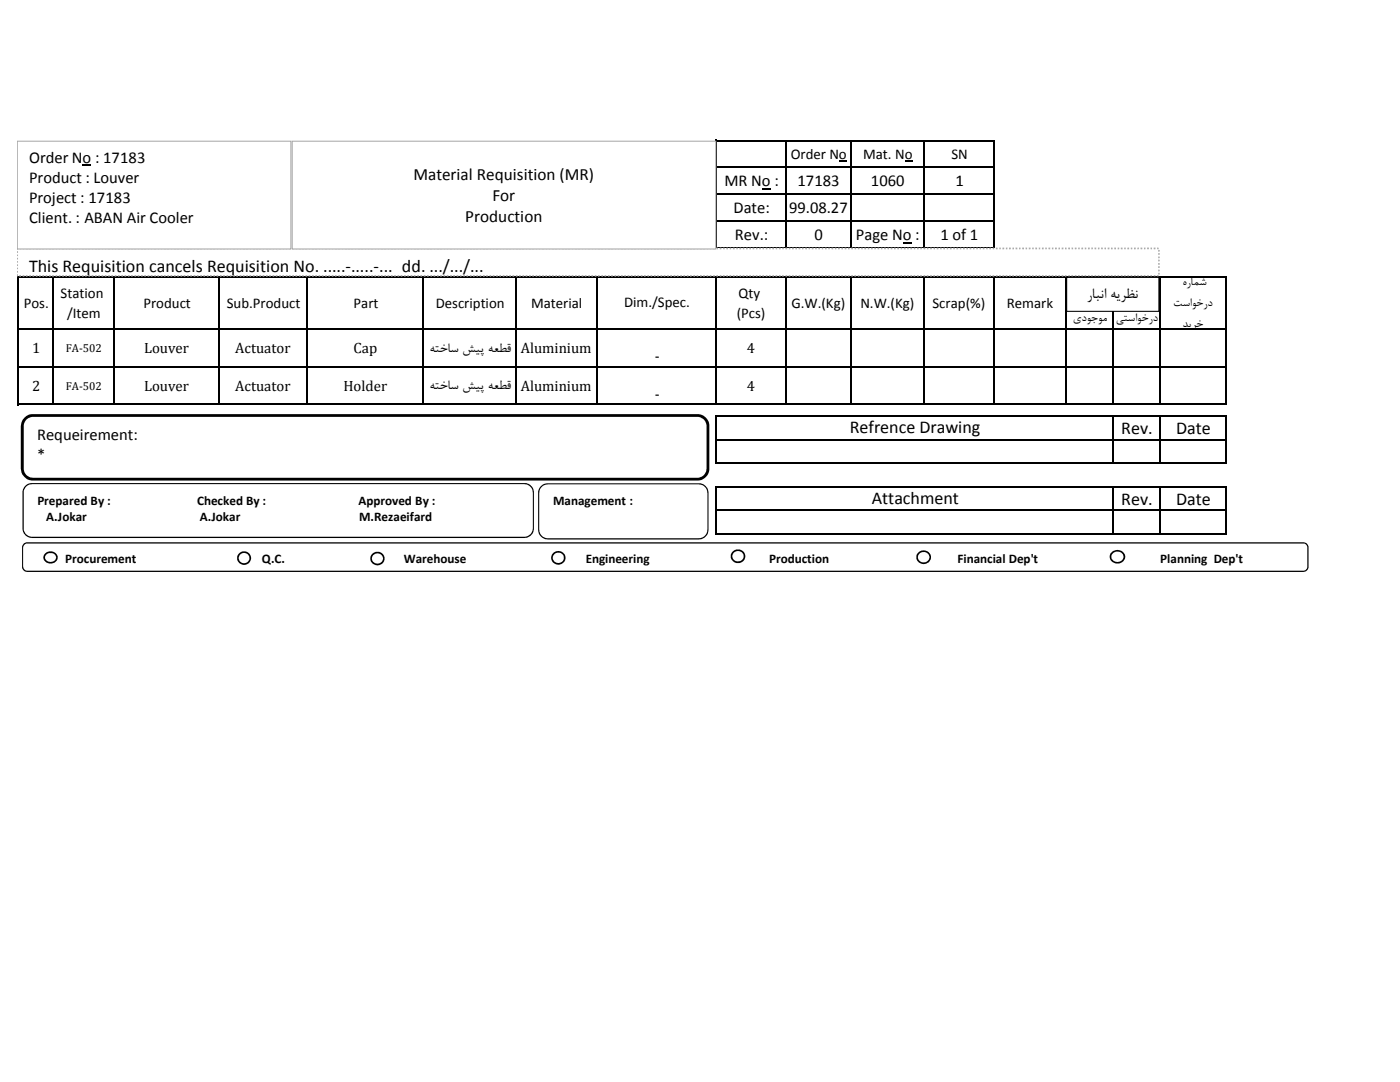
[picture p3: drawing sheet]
<svg xmlns="http://www.w3.org/2000/svg" width="279mm" height="216mm" viewBox="0 0 279 216" stroke-linecap="round" stroke-linejoin="round" font-family="sans-serif">
<path d="M152.1 37.6h1.7v.2h-1.7zM167.4 32.1h1.6v.2h-1.6zM180.6 32.1h1.5v.2h-1.5zM180.2 48.3h1.7v.3h-1.7z" fill="#000"/>
<g fill="none" stroke="#000" stroke-width=".3">
<path d="M143 27.9v21.8M143.1 28h55.4M143.1 33.4h55.4M143.1 38.8h55.4M156.8 28.2v21.5M169.8 28.2v21.5M184.3 28.2v21.5M198.4 28.2v52.7M3.6 55v25.9M3.7 55.2h241.1M10.6 55.3v25.6M22.8 55.3v25.6"/>
<path d="M43.6 55.3v25.6M61.3 55.3v25.6M84.5 55.3v25.6M102.9 55.3v25.6M119.1 55.3v25.6M143 55.3v25.6M143.1 44.2h55.4M143.1 49.6h55.4M156.8 55.3v25.6M169.8 55.3v25.6M184.3 55.3v25.6M212.7 55.3v25.6"/>
<path d="M222.1 55.3v25.6M231.4 55.3v25.6M244.7 55.3v25.6M3.7 65.7h241.1M3.7 73.2h241.1M3.7 80.7h241.1M143 82.9v9.7M143 97v9.7M143.1 83h101.7M143.1 87.7h101.7M143.1 92.4h101.7M143.1 97.1h101.7"/>
<path d="M222.1 83.2v9.4M222.1 97.3v9.4M231.4 83.2v9.4M231.4 97.3v9.4M244.7 83.2v9.4M244.7 97.3v9.4M143.1 101.8h101.7M143.1 106.5h101.7"/>
</g>
<path d="M3.4 49.6h227.9v5.4h-227.9z" fill="#fff"/>
<path d="M3.4 54.7h.2v.3h-.2zM3.4 54.1h.2v.3h-.2zM3.4 53.4h.2v.3h-.2zM3.4 52.7h.2v.4h-.2zM3.4 52.1h.2v.3h-.2zM3.4 51.4h.2v.4h-.2zM3.4 50.8h.2v.3h-.2zM3.4 50.1h.2v.4h-.2zM3.4 49.4h.2v.3h-.2l.2-.1v.2h-.2zM3.9 49.4h.3v.3h-.3zM4.5 49.4h.4v.3h-.4zM5.2 49.4h.3v.3h-.3zM5.8 49.4h.4v.3h-.4zM6.5 49.4h.3v.3h-.3zM7.2 49.4h.3v.3h-.3zM7.8 49.4h.3v.3h-.3zM8.5 49.4h.3v.3h-.3zM9.1 49.4h.3v.3h-.3zM9.8 49.4h.3v.3h-.3zM10.5 49.4h.3v.3h-.3zM11.1 49.4h.3v.3h-.3zM11.8 49.4h.3v.3h-.3zM12.4 49.4h.3v.3h-.3zM13.1 49.4h.3v.3h-.3zM13.7 49.4h.4v.3h-.4zM14.4 49.4h.3v.3h-.3zM15 49.4h.4v.3h-.4zM15.7 49.4h.3v.3h-.3zM16.3 49.4h.4v.3h-.4zM17 49.4h.3v.3h-.3zM17.7 49.4h.3v.3h-.3zM18.3 49.4h.3v.3h-.3zM19 49.4h.3v.3h-.3zM19.6 49.4h.3v.3h-.3zM20.3 49.4h.3v.3h-.3zM21 49.4h.3v.3h-.3zM21.6 49.4h.3v.3h-.3zM22.3 49.4h.3v.3h-.3zM22.9 49.4h.3v.3h-.3zM23.6 49.4h.3v.3h-.3zM24.2 49.4h.4v.3h-.4zM24.9 49.4h.3v.3h-.3zM25.5 49.4h.4v.3h-.4zM26.2 49.4h.3v.3h-.3zM26.8 49.4h.4v.3h-.4zM27.5 49.4h.3v.3h-.3zM28.2 49.4h.3v.3h-.3zM28.8 49.4h.3v.3h-.3zM29.5 49.4h.3v.3h-.3zM30.1 49.4h.3v.3h-.3zM30.8 49.4h.3v.3h-.3zM31.5 49.4h.3v.3h-.3zM32.1 49.4h.3v.3h-.3zM32.8 49.4h.3v.3h-.3zM33.4 49.4h.3v.3h-.3zM34.1 49.4h.3v.3h-.3zM34.7 49.4h.4v.3h-.4zM35.4 49.4h.3v.3h-.3zM36 49.4h.4v.3h-.4zM36.7 49.4h.3v.3h-.3zM37.3 49.4h.4v.3h-.4zM38 49.4h.3v.3h-.3zM38.7 49.4h.3v.3h-.3zM39.3 49.4h.3v.3h-.3zM40 49.4h.3v.3h-.3zM40.6 49.4h.3v.3h-.3zM41.3 49.4h.3v.3h-.3zM42 49.4h.2v.3h-.2zM42.6 49.4h.3v.3h-.3zM43.3 49.4h.3v.3h-.3zM43.9 49.4h.3v.3h-.3zM44.6 49.4h.3v.3h-.3zM45.2 49.4h.4v.3h-.4zM45.9 49.4h.3v.3h-.3zM46.5 49.4h.4v.3h-.4zM47.2 49.4h.3v.3h-.3zM47.8 49.4h.4v.3h-.4zM48.5 49.4h.3v.3h-.3zM49.1 49.4h.4v.3h-.4zM49.8 49.4h.3v.3h-.3zM50.5 49.4h.3v.3h-.3zM51.1 49.4h.3v.3h-.3zM51.8 49.4h.3v.3h-.3zM52.5 49.4h.2v.3h-.2zM53.1 49.4h.3v.3h-.3zM53.8 49.4h.3v.3h-.3zM54.4 49.4h.3v.3h-.3zM55.1 49.4h.3v.3h-.3zM55.7 49.4h.3v.3h-.3zM56.4 49.4h.3v.3h-.3zM57 49.4h.4v.3h-.4zM57.7 49.4h.3v.3h-.3zM58.3 49.4h.4v.3h-.4zM59 49.4h.3v.3h-.3zM59.6 49.4h.4v.3h-.4zM60.3 49.4h.3v.3h-.3zM61 49.4h.3v.3h-.3zM61.6 49.4h.3v.3h-.3zM62.3 49.4h.3v.3h-.3zM62.9 49.4h.3v.3h-.3zM63.6 49.4h.3v.3h-.3zM64.3 49.4h.3v.3h-.3zM64.9 49.4h.3v.3h-.3zM65.6 49.4h.3v.3h-.3zM66.2 49.4h.3v.3h-.3zM66.9 49.4h.3v.3h-.3zM67.5 49.4h.4v.3h-.4zM68.2 49.4h.3v.3h-.3zM68.8 49.4h.4v.3h-.4zM69.5 49.4h.3v.3h-.3zM70.1 49.4h.4v.3h-.4zM70.8 49.4h.3v.3h-.3zM71.5 49.4h.3v.3h-.3zM72.1 49.4h.3v.3h-.3zM72.8 49.4h.3v.3h-.3zM73.4 49.4h.3v.3h-.3zM74.1 49.4h.3v.3h-.3zM74.8 49.4h.3v.3h-.3zM75.4 49.4h.3v.3h-.3zM76.1 49.4h.3v.3h-.3zM76.7 49.4h.3v.3h-.3zM77.4 49.4h.3v.3h-.3zM78 49.4h.4v.3h-.4zM78.7 49.4h.3v.3h-.3zM79.3 49.4h.4v.3h-.4zM80 49.4h.3v.3h-.3zM80.6 49.4h.4v.3h-.4zM81.3 49.4h.3v.3h-.3zM82 49.4h.3v.3h-.3zM82.6 49.4h.3v.3h-.3zM83.3 49.4h.3v.3h-.3zM83.9 49.4h.3v.3h-.3zM84.6 49.4h.3v.3h-.3zM85.3 49.4h.3v.3h-.3zM85.9 49.4h.3v.3h-.3zM86.6 49.4h.3v.3h-.3zM87.2 49.4h.3v.3h-.3zM87.9 49.4h.3v.3h-.3zM88.5 49.4h.4v.3h-.4zM89.2 49.4h.3v.3h-.3zM89.8 49.4h.4v.3h-.4zM90.5 49.4h.3v.3h-.3zM91.1 49.4h.4v.3h-.4zM91.8 49.4h.3v.3h-.3zM92.5 49.4h.3v.3h-.3zM93.1 49.4h.3v.3h-.3zM93.8 49.4h.3v.3h-.3zM94.4 49.4h.3v.3h-.3zM95.1 49.4h.3v.3h-.3zM95.8 49.4h.3v.3h-.3zM96.4 49.4h.3v.3h-.3zM97.1 49.4h.3v.3h-.3zM97.7 49.4h.3v.3h-.3zM98.4 49.4h.3v.3h-.3zM99 49.4h.4v.3h-.4zM99.7 49.4h.3v.3h-.3zM100.3 49.4h.4v.3h-.4zM101 49.4h.3v.3h-.3zM101.6 49.4h.4v.3h-.4zM102.3 49.4h.3v.3h-.3zM103 49.4h.3v.3h-.3zM103.6 49.4h.3v.3h-.3zM104.3 49.4h.3v.3h-.3zM104.9 49.4h.3v.3h-.3zM105.6 49.4h.3v.3h-.3zM106.3 49.4h.3v.3h-.3zM106.9 49.4h.3v.3h-.3zM107.6 49.4h.3v.3h-.3zM108.2 49.4h.3v.3h-.3zM108.9 49.4h.3v.3h-.3zM109.5 49.4h.4v.3h-.4zM110.2 49.4h.3v.3h-.3zM110.8 49.4h.4v.3h-.4zM111.5 49.4h.3v.3h-.3zM112.1 49.4h.4v.3h-.4zM112.8 49.4h.3v.3h-.3zM113.5 49.4h.3v.3h-.3zM114.1 49.4h.3v.3h-.3zM114.8 49.4h.3v.3h-.3zM115.4 49.4h.3v.3h-.3zM116.1 49.4h.3v.3h-.3zM116.8 49.4h.3v.3h-.3zM117.4 49.4h.3v.3h-.3zM118.1 49.4h.3v.3h-.3zM118.7 49.4h.3v.3h-.3zM119.4 49.4h.3v.3h-.3zM120 49.4h.4v.3h-.4zM120.7 49.4h.3v.3h-.3zM121.3 49.4h.4v.3h-.4zM122 49.4h.3v.3h-.3zM122.6 49.4h.4v.3h-.4zM123.3 49.4h.3v.3h-.3zM124 49.4h.3v.3h-.3zM124.6 49.4h.3v.3h-.3zM125.3 49.4h.3v.3h-.3zM125.9 49.4h.3v.3h-.3zM126.6 49.4h.3v.3h-.3zM127.3 49.4h.3v.3h-.3zM127.9 49.4h.3v.3h-.3zM128.6 49.4h.3v.3h-.3zM129.2 49.4h.3v.3h-.3zM129.9 49.4h.3v.3h-.3zM130.5 49.4h.4v.3h-.4zM131.2 49.4h.3v.3h-.3zM131.8 49.4h.4v.3h-.4zM132.5 49.4h.3v.3h-.3zM133.1 49.4h.4v.3h-.4zM133.8 49.4h.3v.3h-.3zM134.5 49.4h.3v.3h-.3zM135.1 49.4h.3v.3h-.3zM135.8 49.4h.3v.3h-.3zM136.4 49.4h.3v.3h-.3zM137.1 49.4h.3v.3h-.3zM137.8 49.4h.2v.3h-.2zM138.4 49.4h.3v.3h-.3zM139.1 49.4h.3v.3h-.3zM139.7 49.4h.3v.3h-.3zM140.4 49.4h.3v.3h-.3zM141 49.4h.4v.3h-.4zM141.7 49.4h.3v.3h-.3zM142.3 49.4h.4v.3h-.4zM143 49.4h.3v.3h-.3zM143.6 49.4h.4v.3h-.4zM144.3 49.4h.3v.3h-.3zM144.9 49.4h.4v.3h-.4zM145.6 49.4h.3v.3h-.3zM146.3 49.4h.3v.3h-.3zM146.9 49.4h.3v.3h-.3zM147.6 49.4h.3v.3h-.3zM148.3 49.4h.2v.3h-.2zM148.9 49.4h.3v.3h-.3zM149.6 49.4h.3v.3h-.3zM150.2 49.4h.3v.3h-.3zM150.9 49.4h.3v.3h-.3zM151.5 49.4h.3v.3h-.3zM152.2 49.4h.3v.3h-.3zM152.8 49.4h.4v.3h-.4zM153.5 49.4h.3v.3h-.3zM154.1 49.4h.4v.3h-.4zM154.8 49.4h.3v.3h-.3zM155.4 49.4h.4v.3h-.4zM156.1 49.4h.3v.3h-.3zM156.8 49.4h.3v.3h-.3zM157.4 49.4h.3v.3h-.3zM158.1 49.4h.3v.3h-.3zM158.7 49.4h.3v.3h-.3zM159.4 49.4h.3v.3h-.3zM160.1 49.4h.3v.3h-.3zM160.7 49.4h.3v.3h-.3zM161.4 49.4h.3v.3h-.3zM162 49.4h.3v.3h-.3zM162.7 49.4h.3v.3h-.3zM163.3 49.4h.4v.3h-.4zM164 49.4h.3v.3h-.3zM164.6 49.4h.4v.3h-.4zM165.3 49.4h.3v.3h-.3zM165.9 49.4h.4v.3h-.4zM166.6 49.4h.3v.3h-.3zM167.3 49.4h.3v.3h-.3zM167.9 49.4h.3v.3h-.3zM168.6 49.4h.3v.3h-.3zM169.2 49.4h.3v.3h-.3zM169.9 49.4h.3v.3h-.3zM170.6 49.4h.3v.3h-.3zM171.2 49.4h.3v.3h-.3zM171.9 49.4h.3v.3h-.3zM172.5 49.4h.3v.3h-.3zM173.2 49.4h.3v.3h-.3zM173.8 49.4h.4v.3h-.4zM174.5 49.4h.3v.3h-.3zM175.1 49.4h.4v.3h-.4zM175.8 49.4h.3v.3h-.3zM176.4 49.4h.4v.3h-.4zM177.1 49.4h.3v.3h-.3zM177.8 49.4h.3v.3h-.3zM178.4 49.4h.3v.3h-.3zM179.1 49.4h.3v.3h-.3zM179.7 49.4h.3v.3h-.3zM180.4 49.4h.3v.3h-.3zM181.1 49.4h.3v.3h-.3zM181.7 49.4h.3v.3h-.3zM182.4 49.4h.3v.3h-.3zM183 49.4h.3v.3h-.3zM183.7 49.4h.3v.3h-.3zM184.3 49.4h.4v.3h-.4zM185 49.4h.3v.3h-.3zM185.6 49.4h.4v.3h-.4zM186.3 49.4h.3v.3h-.3zM186.9 49.4h.4v.3h-.4zM187.6 49.4h.3v.3h-.3zM188.3 49.4h.3v.3h-.3zM188.9 49.4h.3v.3h-.3zM189.6 49.4h.3v.3h-.3zM190.2 49.4h.3v.3h-.3zM190.9 49.4h.3v.3h-.3zM191.6 49.4h.3v.3h-.3zM192.2 49.4h.3v.3h-.3zM192.9 49.4h.3v.3h-.3zM193.5 49.4h.3v.3h-.3zM194.2 49.4h.3v.3h-.3zM194.8 49.4h.4v.3h-.4zM195.5 49.4h.3v.3h-.3zM196.1 49.4h.4v.3h-.4zM196.8 49.4h.3v.3h-.3zM197.4 49.4h.4v.3h-.4zM198.1 49.4h.3v.3h-.3zM198.8 49.4h.3v.3h-.3zM199.4 49.4h.3v.3h-.3zM200.1 49.4h.3v.3h-.3zM200.7 49.4h.3v.3h-.3zM201.4 49.4h.3v.3h-.3zM202.1 49.4h.3v.3h-.3zM202.7 49.4h.3v.3h-.3zM203.4 49.4h.3v.3h-.3zM204 49.4h.3v.3h-.3zM204.7 49.4h.3v.3h-.3zM205.3 49.4h.4v.3h-.4zM206 49.4h.3v.3h-.3zM206.6 49.4h.4v.3h-.4zM207.3 49.4h.3v.3h-.3zM207.9 49.4h.4v.3h-.4zM208.6 49.4h.3v.3h-.3zM209.3 49.4h.3v.3h-.3zM209.9 49.4h.3v.3h-.3zM210.6 49.4h.3v.3h-.3zM211.2 49.4h.3v.3h-.3zM211.9 49.4h.3v.3h-.3zM212.6 49.4h.3v.3h-.3zM213.2 49.4h.3v.3h-.3zM213.9 49.4h.3v.3h-.3zM214.5 49.4h.3v.3h-.3zM215.2 49.4h.3v.3h-.3zM215.8 49.4h.4v.3h-.4zM216.5 49.4h.3v.3h-.3zM217.1 49.4h.4v.3h-.4zM217.8 49.4h.3v.3h-.3zM218.4 49.4h.4v.3h-.4zM219.1 49.4h.3v.3h-.3zM219.8 49.4h.3v.3h-.3zM220.4 49.4h.3v.3h-.3zM221.1 49.4h.3v.3h-.3zM221.7 49.4h.3v.3h-.3zM222.4 49.4h.3v.3h-.3zM223.1 49.4h.3v.3h-.3zM223.7 49.4h.3v.3h-.3zM224.4 49.4h.3v.3h-.3zM225 49.4h.3v.3h-.3zM225.7 49.4h.3v.3h-.3zM226.3 49.4h.4v.3h-.4zM227 49.4h.3v.3h-.3zM227.6 49.4h.4v.3h-.4zM228.3 49.4h.3v.3h-.3zM228.9 49.4h.4v.3h-.4zM229.6 49.4h.3v.3h-.3zM230.3 49.4h.3v.3h-.3zM230.9 49.4h.3v.3h-.3zM231.1 49.9h.3v.3h-.3zM231.1 50.5h.3v.3h-.3zM231.1 51.2h.3v.3h-.3zM231.1 51.8h.3v.4h-.3zM231.1 52.5h.3v.3h-.3zM231.1 53.1h.3v.4h-.3zM231.1 53.8h.3v.3h-.3zM231.1 54.4h.3v.4h-.3zM230.9 54.9h.3v.3h-.3zM230.3 54.9h.3v.3h-.3zM229.6 54.9h.3v.3h-.3zM228.9 54.9h.4v.3h-.4zM228.3 54.9h.3v.3h-.3zM227.6 54.9h.4v.3h-.4zM226.9 54.9h.4v.3h-.4zM226.3 54.9h.4v.3h-.4zM225.6 54.9h.4v.3h-.4zM225 54.9h.3v.3h-.3zM224.3 54.9h.4v.3h-.4zM223.7 54.9h.3v.3h-.3zM223 54.9h.4v.3h-.4zM222.4 54.9h.3v.3h-.3zM221.7 54.9h.3v.3h-.3zM221.1 54.9h.3v.3h-.3zM220.4 54.9h.3v.3h-.3zM219.8 54.9h.3v.3h-.3zM219.1 54.9h.3v.3h-.3zM218.4 54.9h.4v.3h-.4zM217.8 54.9h.3v.3h-.3zM217.1 54.9h.4v.3h-.4zM216.5 54.9h.3v.3h-.3zM215.8 54.9h.4v.3h-.4zM215.1 54.9h.4v.3h-.4zM214.5 54.9h.3v.3h-.3zM213.8 54.9h.4v.3h-.4zM213.2 54.9h.3v.3h-.3zM212.5 54.9h.4v.3h-.4zM211.9 54.9h.3v.3h-.3zM211.2 54.9h.3v.3h-.3zM210.6 54.9h.3v.3h-.3zM209.9 54.9h.3v.3h-.3zM209.3 54.9h.3v.3h-.3zM208.6 54.9h.3v.3h-.3zM207.9 54.9h.4v.3h-.4zM207.3 54.9h.3v.3h-.3zM206.6 54.9h.4v.3h-.4zM206 54.9h.3v.3h-.3zM205.3 54.9h.4v.3h-.4zM204.6 54.9h.4v.3h-.4zM204 54.9h.3v.3h-.3zM203.3 54.9h.4v.3h-.4zM202.7 54.9h.3v.3h-.3zM202 54.9h.4v.3h-.4zM201.4 54.9h.3v.3h-.3zM200.7 54.9h.3v.3h-.3zM200.1 54.9h.3v.3h-.3zM199.4 54.9h.3v.3h-.3zM198.8 54.9h.3v.3h-.3zM198.1 54.9h.3v.3h-.3zM197.4 54.9h.4v.3h-.4zM196.8 54.9h.3v.3h-.3zM196.1 54.9h.4v.3h-.4zM195.5 54.9h.3v.3h-.3zM194.8 54.9h.4v.3h-.4zM194.1 54.9h.4v.3h-.4zM193.5 54.9h.3v.3h-.3zM192.8 54.9h.4v.3h-.4zM192.2 54.9h.3v.3h-.3zM191.5 54.9h.4v.3h-.4zM190.9 54.9h.3v.3h-.3zM190.2 54.9h.3v.3h-.3zM189.6 54.9h.3v.3h-.3zM188.9 54.9h.3v.3h-.3zM188.3 54.9h.3v.3h-.3zM187.6 54.9h.3v.3h-.3zM186.9 54.9h.4v.3h-.4zM186.3 54.9h.3v.3h-.3zM185.6 54.9h.4v.3h-.4zM185 54.9h.3v.3h-.3zM184.3 54.9h.4v.3h-.4zM183.6 54.9h.4v.3h-.4zM183 54.9h.3v.3h-.3zM182.3 54.9h.4v.3h-.4zM181.7 54.9h.3v.3h-.3zM181 54.9h.4v.3h-.4zM180.4 54.9h.3v.3h-.3zM179.7 54.9h.3v.3h-.3zM179.1 54.9h.3v.3h-.3zM178.4 54.9h.3v.3h-.3zM177.8 54.9h.3v.3h-.3zM177.1 54.9h.3v.3h-.3zM176.4 54.9h.4v.3h-.4zM175.8 54.9h.3v.3h-.3zM175.1 54.9h.4v.3h-.4zM174.5 54.9h.3v.3h-.3zM173.8 54.9h.4v.3h-.4zM173.1 54.9h.4v.3h-.4zM172.5 54.9h.3v.3h-.3zM171.8 54.9h.4v.3h-.4zM171.2 54.9h.3v.3h-.3zM170.5 54.9h.4v.3h-.4zM169.9 54.9h.3v.3h-.3zM169.2 54.9h.3v.3h-.3zM168.6 54.9h.3v.3h-.3zM167.9 54.9h.3v.3h-.3zM167.3 54.9h.3v.3h-.3zM166.6 54.9h.3v.3h-.3zM165.9 54.9h.4v.3h-.4zM165.3 54.9h.3v.3h-.3zM164.6 54.9h.4v.3h-.4zM164 54.9h.3v.3h-.3zM163.3 54.9h.4v.3h-.4zM162.6 54.9h.4v.3h-.4zM162 54.9h.3v.3h-.3zM161.3 54.9h.4v.3h-.4zM160.7 54.9h.3v.3h-.3zM160 54.9h.4v.3h-.4zM159.4 54.9h.3v.3h-.3zM158.7 54.9h.3v.3h-.3zM158.1 54.9h.3v.3h-.3zM157.4 54.9h.3v.3h-.3zM156.8 54.9h.3v.3h-.3zM156.1 54.9h.3v.3h-.3zM155.4 54.9h.4v.3h-.4zM154.8 54.9h.3v.3h-.3zM154.1 54.9h.4v.3h-.4zM153.5 54.9h.3v.3h-.3zM152.8 54.9h.4v.3h-.4zM152.1 54.9h.4v.3h-.4zM151.5 54.9h.3v.3h-.3zM150.8 54.9h.4v.3h-.4zM150.2 54.9h.3v.3h-.3zM149.5 54.9h.4v.3h-.4zM148.9 54.9h.3v.3h-.3zM148.2 54.9h.3v.3h-.3zM147.6 54.9h.3v.3h-.3zM146.9 54.9h.3v.3h-.3zM146.3 54.9h.3v.3h-.3zM145.6 54.9h.3v.3h-.3zM144.9 54.9h.4v.3h-.4zM144.3 54.9h.3v.3h-.3zM143.6 54.9h.4v.3h-.4zM143 54.9h.3v.3h-.3zM142.3 54.9h.4v.3h-.4zM141.6 54.9h.4v.3h-.4zM141 54.9h.4v.3h-.4zM140.3 54.9h.4v.3h-.4zM139.7 54.9h.3v.3h-.3zM139 54.9h.4v.3h-.4zM138.4 54.9h.3v.3h-.3zM137.7 54.9h.3v.3h-.3zM137.1 54.9h.3v.3h-.3zM136.4 54.9h.3v.3h-.3zM135.8 54.9h.3v.3h-.3zM135.1 54.9h.3v.3h-.3zM134.5 54.9h.3v.3h-.3zM133.8 54.9h.3v.3h-.3zM133.1 54.9h.4v.3h-.4zM132.5 54.9h.3v.3h-.3zM131.8 54.9h.4v.3h-.4zM131.1 54.9h.4v.3h-.4zM130.5 54.9h.4v.3h-.4zM129.8 54.9h.4v.3h-.4zM129.2 54.9h.3v.3h-.3zM128.5 54.9h.4v.3h-.4zM127.9 54.9h.3v.3h-.3zM127.2 54.9h.4v.3h-.4zM126.6 54.9h.3v.3h-.3zM125.9 54.9h.3v.3h-.3zM125.3 54.9h.3v.3h-.3zM124.6 54.9h.3v.3h-.3zM124 54.9h.3v.3h-.3zM123.3 54.9h.3v.3h-.3zM122.6 54.9h.4v.3h-.4zM122 54.9h.3v.3h-.3zM121.3 54.9h.4v.3h-.4zM120.6 54.9h.4v.3h-.4zM120 54.9h.4v.3h-.4zM119.3 54.9h.4v.3h-.4zM118.7 54.9h.3v.3h-.3zM118 54.9h.4v.3h-.4zM117.4 54.9h.3v.3h-.3zM116.7 54.9h.4v.3h-.4zM116.1 54.9h.3v.3h-.3zM115.4 54.9h.3v.3h-.3zM114.8 54.9h.3v.3h-.3zM114.1 54.9h.3v.3h-.3zM113.5 54.9h.3v.3h-.3zM112.8 54.9h.3v.3h-.3zM112.1 54.9h.4v.3h-.4zM111.5 54.9h.3v.3h-.3zM110.8 54.9h.4v.3h-.4zM110.2 54.9h.3v.3h-.3zM109.5 54.9h.4v.3h-.4zM108.8 54.9h.4v.3h-.4zM108.2 54.9h.3v.3h-.3zM107.5 54.9h.4v.3h-.4zM106.9 54.9h.3v.3h-.3zM106.2 54.9h.4v.3h-.4zM105.6 54.9h.3v.3h-.3zM104.9 54.9h.3v.3h-.3zM104.3 54.9h.3v.3h-.3zM103.6 54.9h.3v.3h-.3zM103 54.9h.3v.3h-.3zM102.3 54.9h.3v.3h-.3zM101.6 54.9h.4v.3h-.4zM101 54.9h.3v.3h-.3zM100.3 54.9h.4v.3h-.4zM99.7 54.9h.3v.3h-.3zM99 54.9h.4v.3h-.4zM98.3 54.9h.4v.3h-.4zM97.7 54.9h.3v.3h-.3zM97 54.9h.4v.3h-.4zM96.4 54.9h.3v.3h-.3zM95.7 54.9h.4v.3h-.4zM95.1 54.9h.3v.3h-.3zM94.4 54.9h.3v.3h-.3zM93.8 54.9h.3v.3h-.3zM93.1 54.9h.3v.3h-.3zM92.5 54.9h.3v.3h-.3zM91.8 54.9h.3v.3h-.3zM91.1 54.9h.4v.3h-.4zM90.5 54.9h.3v.3h-.3zM89.8 54.9h.4v.3h-.4zM89.2 54.9h.3v.3h-.3zM88.5 54.9h.4v.3h-.4zM87.8 54.9h.4v.3h-.4zM87.2 54.9h.3v.3h-.3zM86.5 54.9h.4v.3h-.4zM85.9 54.9h.3v.3h-.3zM85.2 54.9h.4v.3h-.4zM84.6 54.9h.3v.3h-.3zM83.9 54.9h.3v.3h-.3zM83.3 54.9h.3v.3h-.3zM82.6 54.9h.3v.3h-.3zM82 54.9h.3v.3h-.3zM81.3 54.9h.3v.3h-.3zM80.6 54.9h.4v.3h-.4zM80 54.9h.3v.3h-.3zM79.3 54.9h.4v.3h-.4zM78.7 54.9h.3v.3h-.3zM78 54.9h.4v.3h-.4zM77.3 54.9h.4v.3h-.4zM76.7 54.9h.3v.3h-.3zM76 54.9h.4v.3h-.4zM75.4 54.9h.3v.3h-.3zM74.7 54.9h.4v.3h-.4zM74.1 54.9h.3v.3h-.3zM73.4 54.9h.3v.3h-.3zM72.8 54.9h.3v.3h-.3zM72.1 54.9h.3v.3h-.3zM71.5 54.9h.3v.3h-.3zM70.8 54.9h.3v.3h-.3zM70.1 54.9h.4v.3h-.4zM69.5 54.9h.3v.3h-.3zM68.8 54.9h.4v.3h-.4zM68.2 54.9h.3v.3h-.3zM67.5 54.9h.4v.3h-.4zM66.8 54.9h.4v.3h-.4zM66.2 54.9h.3v.3h-.3zM65.5 54.9h.4v.3h-.4zM64.9 54.9h.3v.3h-.3zM64.2 54.9h.4v.3h-.4zM63.6 54.9h.3v.3h-.3zM62.9 54.9h.3v.3h-.3zM62.3 54.9h.3v.3h-.3zM61.6 54.9h.3v.3h-.3zM61 54.9h.3v.3h-.3zM60.3 54.9h.3v.3h-.3zM59.6 54.9h.4v.3h-.4zM59 54.9h.3v.3h-.3zM58.3 54.9h.4v.3h-.4zM57.7 54.9h.3v.3h-.3zM57 54.9h.4v.3h-.4zM56.3 54.9h.4v.3h-.4zM55.7 54.9h.3v.3h-.3zM55 54.9h.4v.3h-.4zM54.4 54.9h.3v.3h-.3zM53.7 54.9h.4v.3h-.4zM53.1 54.9h.3v.3h-.3zM52.4 54.9h.3v.3h-.3zM51.8 54.9h.3v.3h-.3zM51.1 54.9h.3v.3h-.3zM50.5 54.9h.3v.3h-.3zM49.8 54.9h.3v.3h-.3zM49.1 54.9h.4v.3h-.4zM48.5 54.9h.3v.3h-.3zM47.8 54.9h.4v.3h-.4zM47.2 54.9h.3v.3h-.3zM46.5 54.9h.4v.3h-.4zM45.8 54.9h.4v.3h-.4zM45.2 54.9h.4v.3h-.4zM44.5 54.9h.4v.3h-.4zM43.9 54.9h.3v.3h-.3zM43.2 54.9h.4v.3h-.4zM42.6 54.9h.3v.3h-.3zM41.9 54.9h.3v.3h-.3zM41.3 54.9h.3v.3h-.3zM40.6 54.9h.3v.3h-.3zM40 54.9h.3v.3h-.3zM39.3 54.9h.3v.3h-.3zM38.7 54.9h.3v.3h-.3zM38 54.9h.3v.3h-.3zM37.3 54.9h.4v.3h-.4zM36.7 54.9h.3v.3h-.3zM36 54.9h.4v.3h-.4zM35.3 54.9h.4v.3h-.4zM34.7 54.9h.4v.3h-.4zM34 54.9h.4v.3h-.4zM33.4 54.9h.3v.3h-.3zM32.7 54.9h.4v.3h-.4zM32.1 54.9h.3v.3h-.3zM31.4 54.9h.3v.3h-.3zM30.8 54.9h.3v.3h-.3zM30.1 54.9h.3v.3h-.3zM29.5 54.9h.3v.3h-.3zM28.8 54.9h.3v.3h-.3zM28.2 54.9h.3v.3h-.3zM27.5 54.9h.3v.3h-.3zM26.8 54.9h.4v.3h-.4zM26.2 54.9h.3v.3h-.3zM25.5 54.9h.4v.3h-.4zM24.8 54.9h.4v.3h-.4zM24.2 54.9h.4v.3h-.4zM23.5 54.9h.4v.3h-.4zM22.9 54.9h.3v.3h-.3zM22.2 54.9h.4v.3h-.4zM21.6 54.9h.3v.3h-.3zM20.9 54.9h.4v.3h-.4zM20.3 54.9h.3v.3h-.3zM19.6 54.9h.3v.3h-.3zM19 54.9h.3v.3h-.3zM18.3 54.9h.3v.3h-.3zM17.7 54.9h.3v.3h-.3zM17 54.9h.3v.3h-.3zM16.3 54.9h.4v.3h-.4zM15.7 54.9h.3v.3h-.3zM15 54.9h.4v.3h-.4zM14.4 54.9h.3v.3h-.3zM13.7 54.9h.4v.3h-.4zM13 54.9h.4v.3h-.4zM12.4 54.9h.3v.3h-.3zM11.7 54.9h.4v.3h-.4zM11.1 54.9h.3v.3h-.3zM10.4 54.9h.4v.3h-.4zM9.8 54.9h.3v.3h-.3zM9.1 54.9h.3v.3h-.3zM8.5 54.9h.3v.3h-.3zM7.8 54.9h.3v.3h-.3zM7.2 54.9h.3v.3h-.3zM6.5 54.9h.3v.3h-.3zM5.8 54.9h.4v.3h-.4zM5.2 54.9h.3v.3h-.3zM4.5 54.9h.4v.3h-.4zM3.9 54.9h.3v.3h-.3zM3.4 54.9h.2v.3h-.2z" fill="#a6a6a6"/>
<path d="M3.4 28.2h54.6v21.5h-54.6z" fill="#fff"/>
<path d="M3.4 28.1h54.7v21.7h-54.7zM3.4 28.3l.2-.1v21.5l-.2-.1h54.6v.1v-21.5v.1z" fill="#a6a6a6"/>
<path d="M16.5 32.9h1.7v.2h-1.7z" fill="#000"/>
<path d="M58.3 28.2h84.5v21.5h-84.5z" fill="#fff"/>
<path d="M58.2 28.1h84.6l.2 .1v21.5l-.2 .1h-84.5zM58.3 28.3l.1-.1v21.5l-.1-.1h84.5l-.1 .1v-21.5l.1 .1z" fill="#a6a6a6"/>
<path d="M212.9 55.3h18.4v6.8h-18.4z" fill="#fff"/>
<path d="M212.8 55.3l18.5-.1 .1 .1v6.9h-18.5l-.2-.1zM212.9 55.5l.1-.2v6.8l-.1-.1h18.4l-.1 .1v-6.8l.1 .2z" fill="#000"/>
<path d="M5.1 83.5l.9-.5 .6-.1h132.5a2.12 2.12 0 0 1 2.2 2.1v8.5a2.1 2.1 0 0 1-2.2 2.1h-132.5a2.12 2.12 0 0 1-2.2-2.1v-8.5l.1-.5z" fill-rule="evenodd" fill="#fff"/>
<path d="M4.9 83.3l.7-.5 .7-.2h133.1a2.44 2.44 0 0 1 2.2 2.2v8.9a2.44 2.44 0 0 1-2.2 2.2h-133.1a2.45 2.45 0 0 1-2.2-2.4v-8.5a2.45 2.45 0 0 1 .8-1.7zM5.2 83.7l-.5 1.1v8.9l.2 .5 .4 .6 .7 .5h.6h132.8l.6-.2 .5-.3 .4-.7 .1-.6v-8.7l-.2-.6-.3-.5-1.1-.5h-133l-.7 .2z" fill="#000"/>
<path d="M5.1 97l.8-.5h.5h98.2a1.77 1.77 0 0 1 1.8 1.8v7.2a1.76 1.76 0 0 1-1.8 1.7h-98.2a1.79 1.79 0 0 1-1.8-1.7v-7.2l.1-.5z" fill-rule="evenodd" fill="#fff"/>
<path d="M5 96.9l.6-.4 .6-.1h98.8l.7 .3 .6 .5 .3 .9v7.5a1.89 1.89 0 0 1-2 1.8h-98.2a1.95 1.95 0 0 1-1.9-1.9v-7.4l.1-.6zM5.2 97.1l-.5 .9v7.7l.5 .9 1 .5h98.6l1-.5 .5-.7v-.4v-7.5l-.3-.7-.4-.4-1-.3h-98.2l-.6 .1z" fill="#000"/>
<path d="M108 97.1l.9-.5 .4-.1h30.1a1.84 1.84 0 0 1 1.9 1.9v7.3a1.83 1.83 0 0 1-1.9 1.8h-30.1a1.87 1.87 0 0 1-1.8-1.8v-7.3l.1-.5z" fill-rule="evenodd" fill="#fff"/>
<path d="M108 97l.6-.4 .5-.2 30.9 .1a1.86 1.86 0 0 1 1.4 1.7v7.9a1.86 1.86 0 0 1-1.4 1.5l-30.7 .1a2.07 2.07 0 0 1-1.8-1.2l-.1-.6v-7.9zM108.1 97.2l-.4 .5-.1 .7v7.3l.3 .9 .5 .5 .4 .2 30.6 .1 1-.3 .7-.9v-8.2l-.4-.8-.9-.5-30.5-.1-.6 .2z" fill="#000"/>
<path d="M4.8 108.6l.7-.3h254.6a.94 .94 0 0 1 .9 1v3.8a.94 .94 0 0 1-.9 .9h-254.6a.95 .95 0 0 1-1-.9v-3.8z" fill-rule="evenodd" fill="#fff"/>
<path d="M4.7 108.5l.5-.3h255.1l.6 .3 .3 .6v4.1a1.06 1.06 0 0 1-1.1 .9h-254.9a1.04 1.04 0 0 1-.8-1v-4zM4.9 108.7l-.3 .6v3.7l.2 .5 .5 .4h255l.3-.2 .3-.5v-4.1l-.3-.5-.3-.1h-255z" fill="#000"/>
<path d="M9.1 110.6a1.26 1.26 0 0 1 1.4-.3 1.26 1.26 0 0 1 .8 1.3 1.26 1.26 0 0 1-1.5 .7 1.26 1.26 0 0 1-.9-1.4z" fill-rule="evenodd" fill="#fff"/>
<path d="M9.1 110.4a1.46 1.46 0 0 1 2.4 .8 1.5 1.5 0 0 1-1.1 1.2 1.5 1.5 0 0 1-1.5-.5 1.14 1.14 0 0 1 .2-1.5zM9.3 110.6l-.3 .5v.3l.4 .6 .7 .1 .7-.1 .2-.3 .2-.5-.2-.5-.2-.2-.9-.1z" fill="#000"/>
<circle cx="48.7" cy="111.4" r="1.2" fill="#fff"/>
<path d="M47.3 111.4a1.4 1.4 0 0 1 2.8 0 1.4 1.4 0 0 1-2.8 0zM47.6 111.4a1.1 1.1 0 0 0 2.2 0 1.1 1.1 0 0 0-2.2 0z" fill="#000"/>
<circle cx="75.3" cy="111.5" r="1.23" fill="#fff"/>
<path d="M73.9 111.4a1.4 1.4 0 0 1 2.8 0 1.4 1.4 0 0 1-2.8 0zM74.2 111.5a1.1 1.1 0 0 0 2.2 0 1.1 1.1 0 0 0-2.2 0z" fill="#000"/>
<path d="M221.9 110.4a1.39 1.39 0 0 1 1.6-.4 1.39 1.39 0 0 1 .8 1.5 1.39 1.39 0 0 1-1.6 .8 1.39 1.39 0 0 1-1-1.6z" fill-rule="evenodd" fill="#fff"/>
<path d="M221.9 110.1l.2-.1a1.74 1.74 0 0 1 1.8-.1 1.28 1.28 0 0 1 .6 1.4l-.2 .6-.4 .3-.5 .2h-.7a1.32 1.32 0 0 1-1.2-.9 1.32 1.32 0 0 1 .4-1.4zM222.1 110.4l-.3 .5v.4l.5 .7 .7 .1h.5l.5-.4 .2-.8-.5-.7-.9-.1z" fill="#000"/>
<circle cx="111.4" cy="111.3" r="1.24" fill="#fff"/>
<path d="M110 111.3a1.43 1.43 0 0 1 2.8 0 1.43 1.43 0 0 1-2.8 0zM110.3 111.3a1.1 1.1 0 0 0 2.2 0 1.1 1.1 0 0 0-2.2 0z" fill="#000"/>
<path d="M183.3 110.5a1.29 1.29 0 0 1 1.9-.3 1.29 1.29 0 0 1 0 2 1.29 1.29 0 0 1-1.9-.3 1.11 1.11 0 0 1 0-1.4z" fill-rule="evenodd" fill="#fff"/>
<path d="M183.3 110.2a1.53 1.53 0 0 1 2.5 .7v.6a1.45 1.45 0 0 1-1.9 1 1.45 1.45 0 0 1-.8-2.1zM183.5 110.4l-.3 .8 .1 .4 .4 .5 .9 .1 .4-.1 .4-.5v-.8l-.4-.5-.9-.1z" fill="#000"/>
<path d="M146.2 110.3a1.28 1.28 0 0 1 1.8-.4 1.28 1.28 0 0 1 .3 1.8 1.28 1.28 0 0 1-1.8 .3 1.14 1.14 0 0 1-.3-1.7z" fill-rule="evenodd" fill="#fff"/>
<path d="M145.8 111a1.45 1.45 0 0 1 2.9 0 1.45 1.45 0 0 1-2.9 0zM146.5 110.2l-.4 .8 .4 .7 .6 .3h.6l.4-.3 .3-.5v-.4l-.3-.6-.8-.3z" fill="#000"/>
<g font-size="3.6">
<text x="5.8" y="54.2">This Requisition cancels Requisition No. .....‐.....‐... dd. .../.../...</text>
<text x="169.6" y="86.4">Refrence Drawing</text>
<text x="223.8" y="86.6">Rev.</text>
<text x="234.7" y="86.6">Date</text>
<text x="174" y="100.5">Attachment</text>
<text x="223.8" y="100.7">Rev.</text>
<text x="234.7" y="100.7">Date</text>
</g>
<g font-size="3.4">
<text x="82.5" y="35.9">Material Requisition (MR)</text>
<text x="98.3" y="40.1">For</text>
<text x="92.8" y="44.3">Production</text>
</g>
<g font-size="3.3">
<text x="5.8" y="32.5">Order No : 17183</text>
<text x="5.8" y="40.5">Project : 17183</text>
<text x="5.8" y="36.4">Product : Louver</text>
<text x="144.6" y="37.2">MR No :</text>
<text x="159.2" y="37.2">17183</text>
<text x="173.8" y="37.2">1060</text>
<text x="190.7" y="37.2">1</text>
<text x="5.8" y="44.5">Client. : ABAN Air Cooler</text>
<text x="146.4" y="42.6">Date:</text>
<text x="146.7" y="48">Rev.:</text>
<text x="157.5" y="42.6">99.08.27</text>
<text x="162.6" y="48">0</text>
<text x="170.8" y="48">Page No :</text>
<text x="187.7" y="48">1 of 1</text>
<text x="216.9" y="59.4">رابان ه</text>
<text x="222.9" y="59.4">يرظن</text>
<text x="7.4" y="87.8">Requeirement:</text>
<text x="7.4" y="91.8">*</text>
</g>
<g font-size="3">
<text x="157.8" y="31.7">Order No</text>
<text x="172.3" y="31.7">Mat. No</text>
<text x="189.9" y="31.7">SN</text>
<text x="12.1" y="59.5">Station</text>
<text x="147.4" y="59.5">Qty</text>
<text x="4.7" y="61.5">Pos.</text>
<text x="13.4" y="63.4">/Item</text>
<text x="28.6" y="61.5">Product</text>
<text x="45.3" y="61.5">Sub.Product</text>
<text x="70.6" y="61.5">Part</text>
<text x="86.9" y="61.5">Description</text>
<text x="106" y="61.5">Material</text>
<text x="124.5" y="61.3">Dim./Spec.</text>
<text x="147" y="63.4">(Pcs)</text>
<text x="157.9" y="61.5">G.W.(Kg)</text>
<text x="171.7" y="61.5">N.W.(Kg)</text>
<text x="186.1" y="61.5">Scrap(%)</text>
<text x="200.9" y="61.5">Remark</text>
<text x="6.4" y="70.5">1</text>
<text x="28.7" y="70.5">Louver</text>
<text x="47" y="70.5">Actuator</text>
<text x="70.5" y="70.5">Cap</text>
<text x="85.7" y="70.1">هتخاس شيپ هعطق</text>
<text x="103.9" y="70.5">Aluminium</text>
<text x="149.1" y="70.5">4</text>
<text x="85.7" y="77.6">هتخاس شيپ هعطق</text>
<text x="130.7" y="72.1">‐</text>
<text x="6.4" y="78">2</text>
<text x="28.7" y="78">Louver</text>
<text x="47" y="78">Actuator</text>
<text x="68.5" y="78">Holder</text>
<text x="103.9" y="78">Aluminium</text>
<text x="130.7" y="79.5">‐</text>
<text x="149.1" y="78">4</text>
</g>
<g font-size="2.6">
<text x="236" y="56.9">هرامش</text>
<text x="214.1" y="64.1">يدوجوم</text>
<text x="222.7" y="64.1">يتساوخرد</text>
<text x="234.1" y="61">تساوخرد</text>
<text x="236" y="65.2">ديرخ</text>
<text x="7.5" y="100.7">Prepared By :</text>
<text x="39.3" y="100.7">Checked By :</text>
<text x="71.5" y="100.7">Approved By :</text>
<text x="110.4" y="100.8">Management :</text>
<text x="9.2" y="103.9">A.Jokar</text>
<text x="39.9" y="103.9">A.Jokar</text>
<text x="71.7" y="103.9">M.Rezaeifard</text>
<text x="13" y="112.3">Procurement</text>
<text x="52.3" y="112.3">Q.C.</text>
<text x="80.6" y="112.3">Warehouse</text>
<text x="116.9" y="112.3">Engineering</text>
<text x="153.5" y="112.3">Production</text>
<text x="191.1" y="112.3">Financial Dep't</text>
<text x="231.6" y="112.3">Planning Dep't</text>
</g>
<g font-size="2.3">
<text x="13.1" y="70.3">FA‐502</text>
<text x="13.1" y="77.8">FA‐502</text>
</g>
</svg>
